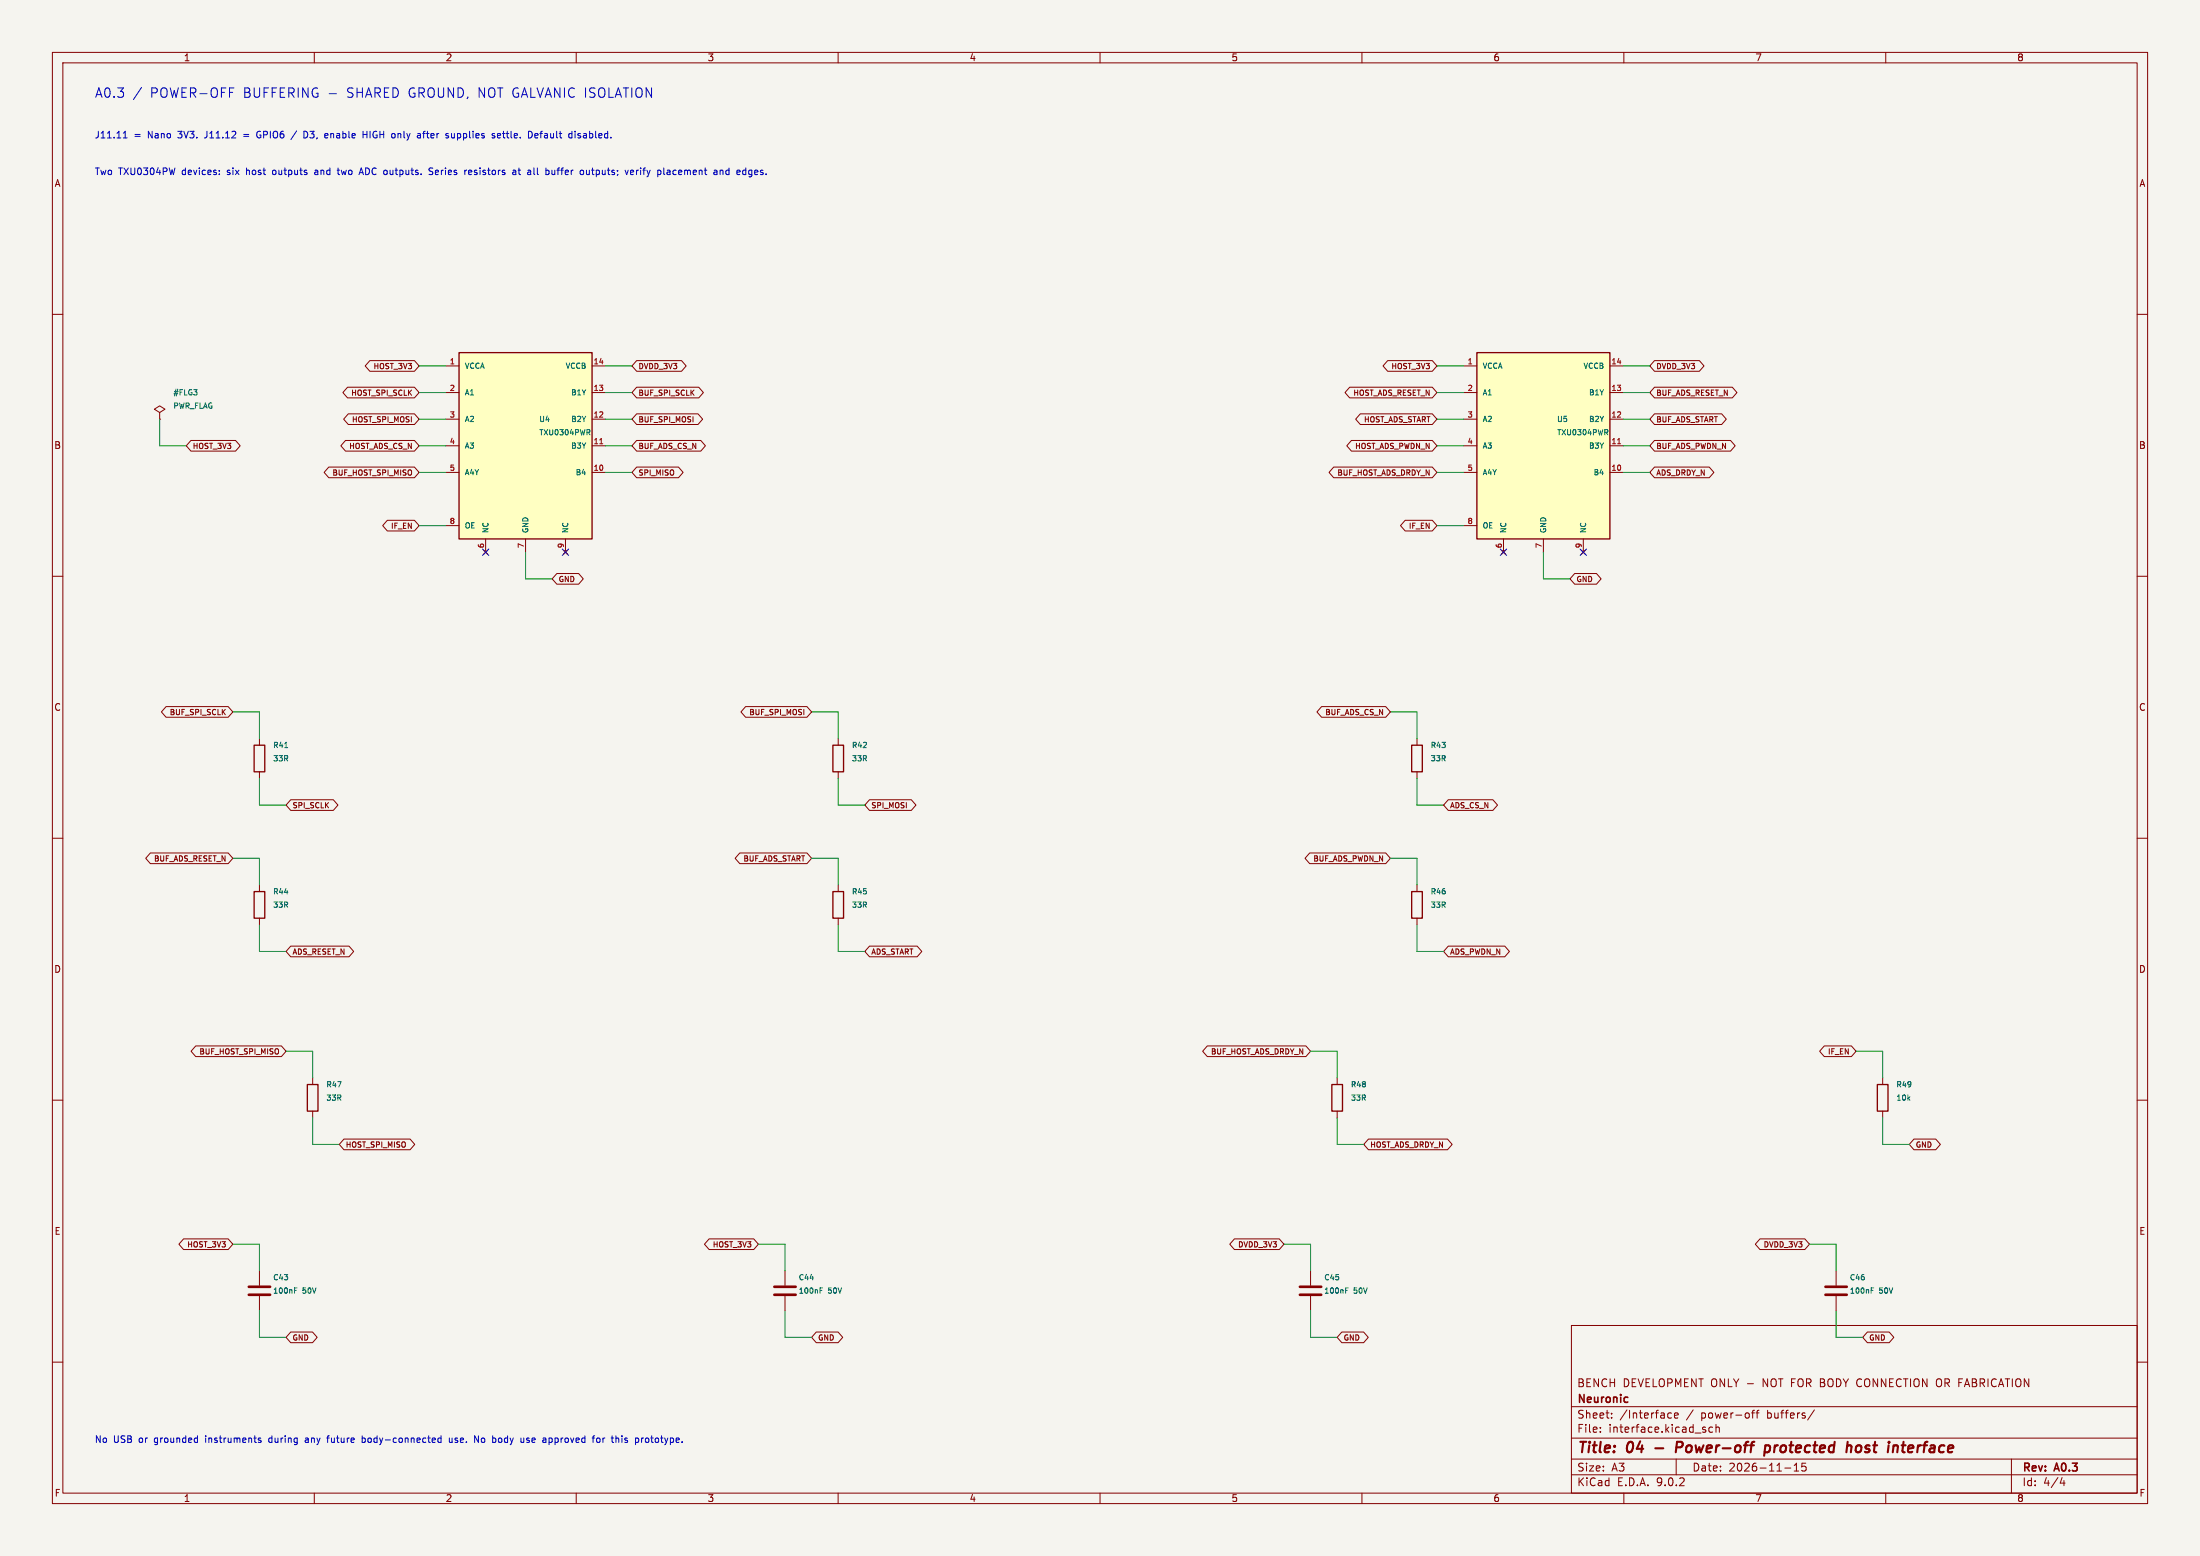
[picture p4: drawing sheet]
<svg xmlns="http://www.w3.org/2000/svg" width="420mm" height="297mm" viewBox="0 0 420 297" stroke-linecap="round" stroke-linejoin="round" font-family="sans-serif">
<path d="M0 0h420v297h-420z" fill="#f5f4ef" stroke="#f5f4ef" stroke-width=".19"/>
<g fill="none" stroke="#840000" stroke-width=".19">
<path d="M10 10h400v277h-400zM12 12h396v273h-396zM60 10v2M110 10v2M160 10v2M210 10v2M260 10v2M310 10v2M360 10v2M10 60h2M408 60h2M10 110h2"/>
<path d="M408 110h2M10 160h2M408 160h2M160 168.9v1.3M160 175.3v1.2M10 210h2M359.4 205.7v1.3M359.4 212.1v1.3M408 210h2M149.9 242.6v2.8M149.9 247.4v2.8M300 253h108v32h-108z"/>
<path d="M10 260h2M300 278.5h108M300 274.5h108M300 268.5h108M305.5 273.2v.2M305.5 272.5v.1M307.7 270.5v.2M307.7 269.8v.1M318.5 270.6h.6M318.5 269.8h.6M319.7 270.2l.7-.2-.1-.2-.4-.1-.2 .2v.7h.6M320 278.5v3"/>
<path d="M325.4 272.9l.3 .2-.3 .3M325.4 272.4l.2 .1M326.9 272.5l-.4-.1-.3 .3 .2 .6h.5M327.6 272.5l.2-.1 .4 .1v.9M327.6 271.9v1.5M334.4 269.7h.5M334.9 269.2l-.3 .2v1.3M335.2 269.7h.6M335.8 269.2l-.4 .2v1.3M342.5 279.7l.4-.4v1.5M344 279.3l-.1 .7 .3-.1h.5l.1 .6-.3 .3-.6-.2M346.4 269.1l-1.3 1.9"/>
<path d="M384 278.5v6.5M408 260h2M60 285v2M110 285v2M160 285v2M210 285v2M260 285v2M300 281.5h108M310 285v2M340.7 280.2h1.2M342.5 280.8h.9M360 285v2"/>
<path d="M393.7 282l-.4 1.1h.9M394 282.6v1"/>
</g>
<path d="M316 276.4h1.5M320.9 275.2h-.7l-.3 2M321 276.2l-1 .1M337 276h.8l.1 .3v.5a.66 .66 0 0 1-1 .3M337 275.9l-.2 2M353.2 275.9l.3 .3-.2 1M355 275.9a.62 .62 0 0 0-.7 .4v.7a.52 .52 0 0 0 .8 .1M363 275.9h.8M363.4 275.2l-.2 1.7 .1 .2 .3 .1" fill="none" stroke="#840000" stroke-width=".4"/>
<path d="M310.6 266.7l.2 .1M310.8 267.6l-.2 .1" fill="none" stroke="#840000" stroke-width=".3"/>
<path d="M147.8 245.6h4.1M147.8 247.1h4.1" fill="none" stroke="#840000" stroke-width=".51"/>
<path d="M156.6 246.3h.3M156.6 245.8h.4" fill="none" stroke="#006464" stroke-width=".19"/>
<path d="M159 170.2h2v5.1h-2zM358.4 207h2v5.1h-2z" fill="none" stroke="#840000" stroke-width=".25"/>
<path d="M87.6 67.3h25.4v35.6h-25.4z" fill="#ffffc2"/>
<path d="M87.6 67.3h25.4v35.6h-25.4zM48.5 142.2h2v5.1h-2zM269.5 142.2h2v5.1h-2zM269.5 170.2h2v5.1h-2z" fill="none" stroke="#840000" stroke-width=".25"/>
<g fill="none" stroke="#840000" stroke-width=".19">
<path d="M30.5 78.7l1-.6-1-.6-1 .6 1 .6v1.3M85.1 69.9h2.5M85.1 74.9h2.5M113 69.9h2.6M113 74.9h2.6M30.5 80h.1M85.1 80h2.5M85.1 85.1h2.5M85.1 90.2h2.5M113 80h2.6M113 85.1h2.6M113 90.2h2.6"/>
<path d="M85.1 100.3h2.5M92.3 105l.8 .8M92.7 102.9v2.5M93.1 105l-.8 .8M100.3 102.9v2.5M107.6 105l.7 .8M107.9 102.9v2.5M108.3 105l-.7 .8M49.5 141v1.2M49.5 147.3v1.3M270.5 141v1.2M270.5 147.3v1.3"/>
<path d="M270.5 168.9v1.3M270.5 175.3v1.2M49.5 242.6v2.8M49.5 247.4v2.8M350.5 242.6v2.8M350.5 247.4v2.8"/>
</g>
<path d="M114.5 84.7h.6" fill="none" stroke="#a90000" stroke-width=".19"/>
<path d="M112.3 82.5l.3 .5M112.5 82l.1 .2-.1 .3M54.3 142.7h.6M56.2 246.3h.4M56.2 245.8h.5M357.2 246.3h.4M357.2 245.8h.5" fill="none" stroke="#006464" stroke-width=".19"/>
<path d="M47.5 245.6h4.1M47.5 247.1h4.1M348.5 245.6h4.1M348.5 247.1h4.1" fill="none" stroke="#840000" stroke-width=".51"/>
<path d="M281.9 67.3h25.4v35.6h-25.4z" fill="#ffffc2"/>
<path d="M281.9 67.3h25.4v35.6h-25.4zM159 142.2h2v5.1h-2zM48.5 170.2h2v5.1h-2zM58.7 207h2v5.1h-2zM254.3 207h2v5.1h-2z" fill="none" stroke="#840000" stroke-width=".25"/>
<g fill="none" stroke="#840000" stroke-width=".19">
<path d="M66.3 73.9h12.8l.9 1-.9 1h-12.8l-.8-1zM66.5 79h12.6l.9 1-.9 1h-12.6l-.9-1zM70.6 68.8h8.5l.9 1.1-.9 1h-8.5l-.9-1zM121.5 68.8h8.6l.9 1.1-.9 1h-8.6l-.9-1zM121.5 79h11.7l.9 1-.9 1h-11.7l-.9-1zM121.5 73.9h11.9l.9 1-.9 1h-11.9l-.9-1zM257.7 73.9h15.7l.9 1-.9 1h-15.7l-.9-1zM259.7 79h13.7l.9 1-.9 1h-13.7l-.9-1zM264.9 68.8h8.5l.9 1.1-.9 1h-8.5l-.9-1zM279.4 69.9h2.5M279.4 74.9h2.5M307.3 69.9h2.6"/>
<path d="M307.3 74.9h2.6M315.8 79h12.9l.9 1-.9 1h-12.9l-.8-1zM315.8 73.9h14.9l.9 1-.9 1h-14.9l-.8-1zM315.8 68.8h8.6l.9 1.1-.9 1h-8.6l-.8-1zM36.4 84.1h8.6l.9 1-.9 1h-8.6l-.8-1zM62.8 89.2h16.3l.9 1-.9 1h-16.3l-.9-1zM66 84.1h13.1l.9 1-.9 1h-13.1l-.9-1zM73.9 99.3h5.2l.9 1-.9 1h-5.2l-.8-1zM121.5 89.2h8l.9 1-.9 1h-8l-.9-1zM121.5 84.1h12.3l.9 1-.9 1h-12.3l-.9-1zM254.6 89.2h18.8l.9 1-.9 1h-18.8l-.9-1zM258 84.1h15.4l.9 1-.9 1h-15.4l-.9-1z"/>
<path d="M268.3 99.3h5.1l.9 1-.9 1h-5.1l-.9-1zM279.4 80h2.5M279.4 85.1h2.5M279.4 90.2h2.5M307.3 80h2.6M307.3 85.1h2.6M307.3 90.2h2.6M315.8 84.1h14.6l.9 1-.9 1h-14.6l-.8-1zM315.8 89.2h10.5l.9 1-.9 1h-10.5l-.8-1zM106.3 109.5h4.2l.9 1-.9 1h-4.2l-.9-1zM279.4 100.3h2.5M286.6 105l.8 .8"/>
<path d="M287 102.9v2.5M287.4 105l-.8 .8M294.6 102.9v2.5M300.6 109.5h4.2l.9 1-.9 1h-4.2l-.9-1zM301.9 105l.7 .8M302.3 102.9v2.5M302.6 105l-.7 .8M31.7 134.9h11.9l.8 1-.8 1h-11.9l-.9-1zM142.3 134.9h11.8l.8 1-.8 1h-11.8l-.8-1zM252.3 134.9h12.2l.9 1-.9 1h-12.2l-.9-1zM55.5 152.7h8.1l.9 1-.9 1h-8.1l-.9-1zM160 141v1.2"/>
<path d="M160 147.3v1.3M166 152.7h8l.9 1-.9 1h-8l-.9-1zM276.5 152.7h8.5l.9 1-.9 1h-8.5l-.9-1zM28.7 162.8h14.9l.8 1-.8 1h-14.9l-.9-1zM49.5 168.9v1.3M49.5 175.3v1.2M141.2 162.8h12.9l.8 1-.8 1h-12.9l-.9-1zM250 162.8h14.5l.9 1-.9 1h-14.5l-.9-1zM37.4 199.6h16.3l.9 1.1-.9 1h-16.3l-.9-1zM55.5 180.6h11.1l.9 1-.9 1h-11.1l-.9-1zM166 180.6h9.1l.9 1-.9 1h-9.1l-.9-1zM230.5 199.6h18.8l.9 1.1-.9 1h-18.8l-.9-1z"/>
<path d="M276.5 180.6h10.8l.9 1-.9 1h-10.8l-.9-1zM348.3 199.6h5.1l.9 1.1-.9 1h-5.1l-.9-1zM59.7 205.7v1.3M59.7 212.1v1.3M65.7 217.4h12.6l.9 1-.9 1.1h-12.6l-.9-1.1zM255.3 205.7v1.3M255.3 212.1v1.3M261.2 217.4h15.1l.9 1-.9 1.1h-15.1l-.9-1.1zM365.4 217.4h4.1l.9 1-.9 1.1h-4.1l-.9-1.1zM35 236.5h8.6l.8 1-.8 1h-8.6l-.8-1zM135.4 236.5h8.5l.9 1-.9 1h-8.5l-.9-1zM235.7 236.5h8.5l.9 1-.9 1h-8.5l-.9-1z"/>
<path d="M336 236.5h8.6l.8 1-.8 1h-8.6l-.9-1zM55.5 254.3h4.2l.9 1-.9 1h-4.2l-.9-1zM155.8 254.3h4.2l.9 1-.9 1h-4.2l-.9-1zM250.2 242.6v2.8M250.2 247.4v2.8M256.2 254.3h4.1l.9 1-.9 1h-4.1l-.9-1zM356.5 254.3h4.2l.8 1-.8 1h-4.2l-.9-1z"/>
</g>
<path d="M308.8 84.7h.6" fill="none" stroke="#a90000" stroke-width=".19"/>
<path d="M306.6 82.5l.3 .5M306.8 82l.1 .2-.1 .3M256.9 246.3h.3M256.9 245.8h.5" fill="none" stroke="#006464" stroke-width=".19"/>
<path d="M248.2 245.6h4M248.2 247.1h4" fill="none" stroke="#840000" stroke-width=".51"/>
<g fill="none" stroke="#009600" stroke-width=".19">
<path d="M80 74.9h5.1M80 69.9h5.1M115.6 74.9h5M115.6 69.9h5M274.3 74.9h5.1M274.3 69.9h5.1M309.9 74.9h5.1M309.9 69.9h5.1M30.5 80v5.1h5.1M80 85.1h5.1M80 90.2h5.1M80 80h5.1"/>
<path d="M115.6 85.1h5M115.6 90.2h5M115.6 80h5M274.3 85.1h5.1M274.3 90.2h5.1M274.3 80h5.1M309.9 85.1h5.1M309.9 90.2h5.1M309.9 80h5.1M80 100.3h5.1M100.3 105.4v5.1h5.1M274.3 100.3h5.1"/>
<path d="M294.6 105.4v5.1h5.1M44.4 135.9h5.1v5.1M154.9 135.9h5.1v5.1M265.4 135.9h5.1v5.1M49.5 148.6v5.1h5.1M160 148.6v5.1h5.1M270.5 148.6v5.1h5.1M44.4 163.8h5.1v5.1M49.5 176.5v5.1h5.1M154.9 163.8h5.1v5.1M160 176.5v5.1h5.1M265.4 163.8h5.1v5.1"/>
<path d="M270.5 176.5v5.1h5.1M54.6 200.7h5.1v5M59.7 213.4v5h5.1M250.2 200.7h5.1v5M255.3 213.4v5h5M354.3 200.7h5.1v5M359.4 213.4v5h5.1M44.4 237.5h5.1v5.1M144.8 237.5h5.1v5.1M245.1 237.5h5.1v5.1M345.4 237.5h5.1v5.1M49.5 250.2v5.1h5.1"/>
<path d="M149.9 250.2v5.1h5M250.2 250.2v5.1h5.1M350.5 250.2v5.1h5.1"/>
</g>
<path d="M92.1 104.8l1.2 1.2M93.3 104.8l-1.2 1.2M107.3 104.8l1.3 1.2M108.6 104.8l-1.3 1.2M286.4 104.8l1.2 1.2M287.6 104.8l-1.2 1.2M301.7 104.8l1.2 1.2M302.9 104.8l-1.2 1.2" fill="none" stroke="#000084" stroke-width=".19"/>
<g fill="none" stroke="#0000c2" stroke-width=".19">
<path d="M27 16.7l-1.5 2.3M23.5 26.3h.8M23.5 25.4l.4-.3v1.2M41.9 33.2v.1M41.9 32.5v.2M46.5 25.7h1M46.5 26h1M49.4 25.1a.68 .68 0 0 0-.4 .6 .68 .68 0 0 0 .4 .6M52.1 32.5l-.1 .2 .1 .6M56.6 25l-1.1 1.6M58 25.1a.64 .64 0 0 1 .7 .6 .64 .64 0 0 1-.7 .6zM60.5 32.5h-.4"/>
<path d="M60.6 32.8h-.3l-.2 .2v.3h.5M62.4 25.5l.2 .3-.6 .1M62.5 26.3h-.1M64.4 32.5h.4M64.5 32.1v1l.3 .2M68.5 33.3l.5-1.2 .4 1.2M68.7 33h.6M69.3 25.7h.7M70 25.1v1.2M76 25.5v.8M76.2 25.5l-.2 .1M80.7 25.5h.5"/>
<path d="M81.2 25.1l-.3 .1v1.1M82.6 32.1h-.5l-.1 .1v.3l.5 .3 .1 .3-.2 .2h-.5M86.2 25.5l.1 .8h.3l.1-.1M86.7 25.5v.8M89.5 32.9l.6-.1-.1-.3h-.4l-.1 .2v.6h.5M94.4 26v.3M95 25.9l.6-.1-.1-.3h-.4l-.1 .2v.6h.5M97.9 32.5h.5l.1 .8M98.5 32.8h-.5l-.1 .2 .1 .3h.5M98.9 32.5h.5M99.1 32.1v1l.3 .2M102 33.3h.1"/>
<path d="M102.1 25.9l.6-.1-.1-.3h-.3l-.2 .2 .1 .6h.4M105.4 32.5v.8h.3l.2-.1M105.9 32.5v.8M109.8 25.1v.1M109.8 25.5v.8M110.8 25.5h-.3l-.2 .2 .1 .1 .4 .2v.3h-.5M112 32.5v.8h.3l.2-.1M112.5 32.5v.8M120.4 32.9l.6-.1-.1-.3h-.4l-.1 .2v.6h.5M121.5 32.5v.8M121.8 32.5l-.3 .2M127.4 32.5h.5v.8"/>
<path d="M127.9 32.8h-.4l-.2 .2 .2 .3h.4M137.5 32.6l.2-.1h.3v.8M137.5 32.5v.8M139.1 32.5h-.4l-.1 .2v.5l.5 .1M143 32.5h.5M143 33.3h.5M143.5 32.5v1l-.2 .3-.3-.1M49.4 274.8l.4 .2v.1l-.1 .2h-.4M49.4 274.5h.4M51.4 274.5l-.1 .2 .1 .6M58.7 274.5h-.4M58.7 274.8h-.3l-.1 .2v.3h.4"/>
<path d="M62.4 274.5h.5M62.9 274.1l-.4 .1M69.1 274.5h.4l.2 .2-.1 .6h-.5M69.1 274.1v1.2M84.2 274.5h-.4l-.2 .2 .1 .6h.5M84.2 274.1v1.2M85.8 274.5v.8h.3l.2-.1M86.3 274.5v.8M90.6 274.1l.7 1.2v-1.2M95.4 274.5l-.3 .2v.4l.3 .2M100.5 275.3h.5M101 274.5h-.3l-.2 .2 .1 .1 .4 .2"/>
<path d="M104.8 274.5h.4l.2 .1M105.4 275.2l-.2 .1h-.4M114 274.6l.1-.1 .4 .1 .1 .5-.2 .2h-.3l-.1-.1zM118.7 274.1v.1M118.7 274.5v.8M122.7 274.5h.1M123.8 274.5h-.4l-.2 .2 .1 .5 .1 .1h.4"/>
</g>
<g font-size="2.8" fill="#840000">
<text x="301" y="277.9">Title:</text>
<text x="310.6" y="277.9">04</text>
<text x="321.6" y="277.9">Power-off</text>
<text x="339.3" y="277.9">protected</text>
<text x="355.8" y="277.9">host</text>
<text x="364.5" y="277.9">interface</text>
</g>
<g font-size="2.5" fill="#0000c2">
<text x="18" y="18.9">A0.3</text>
<text x="28.7" y="18.9">POWER-OFF</text>
<text x="46.5" y="18.9">BUFFERING -</text>
<text x="66.4" y="18.9">SHARED GROUND, NOT GALVANIC ISOLATION</text>
</g>
<g font-size="2.1" fill="#840000">
<text x="301" y="268.2">Neuronic</text>
<text x="301" y="265">BENCH</text>
<text x="309.8" y="265">DEVELOPMENT ONLY -</text>
<text x="336.8" y="265">NOT FOR BODY CONNECTION OR FABRICATION</text>
<text x="301" y="273.7">File:</text>
<text x="301" y="271">Sheet:</text>
<text x="307.1" y="273.7">interface.kicad_sch</text>
<text x="309.2" y="271">/Interface</text>
<text x="322" y="271">/</text>
<text x="324.9" y="271">power-off</text>
<text x="337.6" y="271">buffers/</text>
<text x="301" y="281.1">Size:</text>
<text x="307.6" y="281.1">A3</text>
<text x="323" y="281.1">Date:</text>
<text x="330" y="281.1">2026-11-15</text>
<text x="386" y="281.3">Rev:</text>
<text x="392.4" y="281.3">A0.3</text>
<text x="301" y="283.9">KiCad</text>
<text x="308.7" y="283.9">E.D.A.</text>
<text x="316.3" y="283.9">9.0.2</text>
<text x="386" y="283.9">Id:</text>
<text x="390.1" y="283.9">4/4</text>
</g>
<g font-size="1.8" fill="#840000">
<text x="35" y="11.9">1</text>
<text x="85" y="11.9">2</text>
<text x="135" y="11.9">3</text>
<text x="185" y="11.9">4</text>
<text x="235" y="11.9">5</text>
<text x="285" y="11.9">6</text>
<text x="335" y="11.9">7</text>
<text x="385" y="11.9">8</text>
<text x="10.3" y="35.9">A</text>
<text x="408.3" y="35.9">A</text>
<text x="10.3" y="85.9">B</text>
<text x="408.2" y="85.9">B</text>
<text x="10.3" y="135.9">C</text>
<text x="408.2" y="135.9">C</text>
<text x="10.3" y="185.9">D</text>
<text x="408.2" y="185.9">D</text>
<text x="10.3" y="235.9">E</text>
<text x="408.3" y="235.9">E</text>
<text x="10.3" y="285.9">F</text>
<text x="35" y="286.9">1</text>
<text x="85" y="286.9">2</text>
<text x="135" y="286.9">3</text>
<text x="185" y="286.9">4</text>
<text x="235" y="286.9">5</text>
<text x="285" y="286.9">6</text>
<text x="335" y="286.9">7</text>
<text x="385" y="286.9">8</text>
<text x="408.3" y="285.9">F</text>
</g>
<g font-size="1.8" fill="#0000c2">
<text x="18" y="26.6">J11.11</text>
<text x="25.6" y="26.6">=</text>
<text x="28.3" y="26.6">Nano</text>
<text x="34.3" y="26.6">3V3.</text>
<text x="39.6" y="26.6">J11.12</text>
<text x="49.9" y="26.6">GPIO6</text>
<text x="59.2" y="26.6">D3,</text>
<text x="63.5" y="26.6">enable</text>
<text x="71" y="26.6">HIGH</text>
<text x="76.7" y="26.6">only</text>
<text x="81.8" y="26.6">after</text>
<text x="87.4" y="26.6">supplies</text>
<text x="96.4" y="26.6">settle.</text>
<text x="103.5" y="26.6">Default</text>
<text x="111.5" y="26.6">disabled.</text>
<text x="18" y="33.6">Two</text>
<text x="22.6" y="33.6">TXU0304PW</text>
<text x="34.9" y="33.6">devices:</text>
<text x="43.6" y="33.6">six</text>
<text x="47.5" y="33.6">host</text>
<text x="52.7" y="33.6">outputs</text>
<text x="60.9" y="33.6">and</text>
<text x="65.6" y="33.6">two</text>
<text x="69.9" y="33.6">ADC outputs.</text>
<text x="83.6" y="33.6">Series</text>
<text x="90.6" y="33.6">resistors</text>
<text x="100" y="33.6">at</text>
<text x="103" y="33.6">all</text>
<text x="106.7" y="33.6">buffer</text>
<text x="113.5" y="33.6">outputs;</text>
<text x="122.3" y="33.6">verify</text>
<text x="128.6" y="33.6">placement</text>
<text x="139.6" y="33.6">and</text>
<text x="144.2" y="33.6">edges.</text>
<text x="18" y="275.6">No</text>
<text x="21.7" y="275.6">USB</text>
<text x="26.6" y="275.6">or</text>
<text x="29.7" y="275.6">grounded</text>
<text x="39.7" y="275.6">instruments</text>
<text x="52" y="275.6">during</text>
<text x="59.1" y="275.6">any</text>
<text x="63.6" y="275.6">future</text>
<text x="70.4" y="275.6">body-connected</text>
<text x="87.2" y="275.6">use.</text>
<text x="92.2" y="275.6">No</text>
<text x="95.9" y="275.6">body</text>
<text x="101.5" y="275.6">use</text>
<text x="105.9" y="275.6">approved</text>
<text x="115.7" y="275.6">for</text>
<text x="119.5" y="275.6">this</text>
<text x="124.2" y="275.6">prototype.</text>
</g>
<g font-size="1.4" fill="#840000">
<text x="71.2" y="70.7">HOST_3V3</text>
<text x="121.8" y="70.7">DVDD_3V3</text>
<text x="265.5" y="70.7">HOST_3V3</text>
<text x="316.1" y="70.7">DVDD_3V3</text>
<text x="66.9" y="75.7">HOST_SPI_SCLK</text>
<text x="121.8" y="75.7">BUF_SPI_SCLK</text>
<text x="258.2" y="75.7">HOST_ADS_RESET_N</text>
<text x="316.1" y="75.7">BUF_ADS_RESET_N</text>
<text x="67" y="80.8">HOST_SPI_MOSI</text>
<text x="121.8" y="80.8">BUF_SPI_MOSI</text>
<text x="260.2" y="80.8">HOST_ADS_START</text>
<text x="316.1" y="80.8">BUF_ADS_START</text>
<text x="36.7" y="85.9">HOST_3V3</text>
<text x="66.5" y="85.9">HOST_ADS_CS_N</text>
<text x="121.8" y="85.9">BUF_ADS_CS_N</text>
<text x="258.6" y="85.9">HOST_ADS_PWDN_N</text>
<text x="316.1" y="85.9">BUF_ADS_PWDN_N</text>
<text x="63.3" y="91">BUF_HOST_SPI_MISO</text>
<text x="121.8" y="91">SPI_MISO</text>
<text x="255.2" y="91">BUF_HOST_ADS_DRDY_N</text>
<text x="316.1" y="91">ADS_DRDY_N</text>
<text x="74.5" y="101.1">IF_EN</text>
<text x="268.8" y="101.1">IF_EN</text>
<text x="106.6" y="111.3">GND</text>
<text x="300.9" y="111.3">GND</text>
<text x="32.3" y="136.7">BUF_SPI_SCLK</text>
<text x="142.9" y="136.7">BUF_SPI_MOSI</text>
<text x="252.9" y="136.7">BUF_ADS_CS_N</text>
<text x="55.8" y="154.5">SPI_SCLK</text>
<text x="166.2" y="154.5">SPI_MOSI</text>
<text x="276.7" y="154.5">ADS_CS_N</text>
<text x="29.3" y="164.6">BUF_ADS_RESET_N</text>
<text x="141.8" y="164.6">BUF_ADS_START</text>
<text x="250.6" y="164.6">BUF_ADS_PWDN_N</text>
<text x="55.8" y="182.4">ADS_RESET_N</text>
<text x="166.2" y="182.4">ADS_START</text>
<text x="276.7" y="182.4">ADS_PWDN_N</text>
<text x="37.9" y="201.5">BUF_HOST_SPI_MISO</text>
<text x="231" y="201.5">BUF_HOST_ADS_DRDY_N</text>
<text x="348.8" y="201.5">IF_EN</text>
<text x="65.9" y="219.2">HOST_SPI_MISO</text>
<text x="261.5" y="219.2">HOST_ADS_DRDY_N</text>
<text x="365.6" y="219.2">GND</text>
<text x="35.6" y="238.3">HOST_3V3</text>
<text x="135.9" y="238.3">HOST_3V3</text>
<text x="236.2" y="238.3">DVDD_3V3</text>
<text x="336.5" y="238.3">DVDD_3V3</text>
<text x="55.8" y="256.1">GND</text>
<text x="156.1" y="256.1">GND</text>
<text x="256.4" y="256.1">GND</text>
<text x="356.7" y="256.1">GND</text>
</g>
<g font-size="1.4" fill="#a90000">
<text x="85.7" y="69.6">1</text>
<text x="113.2" y="69.6">14</text>
<text x="280.1" y="69.6">1</text>
<text x="307.5" y="69.6">14</text>
<text x="85.7" y="74.7">2</text>
<text x="113.2" y="74.7">13</text>
<text x="280.1" y="74.7">2</text>
<text x="307.5" y="74.7">13</text>
<text x="85.7" y="79.8">3</text>
<text x="113.2" y="79.8">12</text>
<text x="280.1" y="79.8">3</text>
<text x="307.5" y="79.8">12</text>
<text x="85.7" y="84.8">4</text>
<text x="85.7" y="89.9">5</text>
<text x="113.2" y="84.8">11</text>
<text x="113.2" y="89.9">10</text>
<text x="280.1" y="84.8">4</text>
<text x="280.1" y="89.9">5</text>
<text x="307.5" y="84.8">11</text>
<text x="307.5" y="89.9">10</text>
<text x="85.7" y="100.1">8</text>
<text x="280.1" y="100.1">8</text>
<text x="92.5" y="104.8" transform="rotate(-90 92.5 104.8)">6</text>
<text x="100.1" y="104.8" transform="rotate(-90 100.1 104.8)">7</text>
<text x="107.7" y="104.8" transform="rotate(-90 107.7 104.8)">9</text>
<text x="286.8" y="104.8" transform="rotate(-90 286.8 104.8)">6</text>
<text x="294.4" y="104.8" transform="rotate(-90 294.4 104.8)">7</text>
<text x="302" y="104.8" transform="rotate(-90 302 104.8)">9</text>
</g>
<g font-size="1.4" fill="#006464">
<text x="88.6" y="70.6">VCCA</text>
<text x="107.8" y="70.6">VCCB</text>
<text x="283" y="70.6">VCCA</text>
<text x="302.2" y="70.6">VCCB</text>
<text x="33" y="75.7">#FLG3</text>
<text x="88.6" y="75.7">A1</text>
<text x="108.9" y="75.7">B1Y</text>
<text x="283" y="75.7">A1</text>
<text x="303.2" y="75.7">B1Y</text>
<text x="33" y="78.2">PWR_FLAG</text>
<text x="88.6" y="80.7">A2</text>
<text x="102.8" y="80.7">U4</text>
<text x="102.8" y="83.3">TXU0304PWR</text>
<text x="108.9" y="80.7">B2Y</text>
<text x="283" y="80.7">A2</text>
<text x="297.1" y="80.7">U5</text>
<text x="297.1" y="83.3">TXU0304PWR</text>
<text x="303.2" y="80.7">B2Y</text>
<text x="88.6" y="85.8">A3</text>
<text x="108.9" y="85.8">B3Y</text>
<text x="283" y="85.8">A3</text>
<text x="303.2" y="85.8">B3Y</text>
<text x="88.6" y="90.9">A4Y</text>
<text x="109.8" y="90.9">B4</text>
<text x="283" y="90.9">A4Y</text>
<text x="304.1" y="90.9">B4</text>
<text x="88.6" y="101.1">OE</text>
<text x="93.4" y="101.9" transform="rotate(-90 93.4 101.9)">NC</text>
<text x="101.1" y="101.9" transform="rotate(-90 101.1 101.9)">GND</text>
<text x="108.7" y="101.9" transform="rotate(-90 108.7 101.9)">NC</text>
<text x="283" y="101.1">OE</text>
<text x="287.8" y="101.9" transform="rotate(-90 287.8 101.9)">NC</text>
<text x="295.4" y="101.9" transform="rotate(-90 295.4 101.9)">GND</text>
<text x="303" y="101.9" transform="rotate(-90 303 101.9)">NC</text>
<text x="52" y="143">R41</text>
<text x="162.5" y="143">R42</text>
<text x="273" y="143">R43</text>
<text x="52" y="145.5">33R</text>
<text x="162.5" y="145.5">33R</text>
<text x="273" y="145.5">33R</text>
<text x="52" y="170.9">R44</text>
<text x="52" y="173.5">33R</text>
<text x="162.5" y="170.9">R45</text>
<text x="162.5" y="173.5">33R</text>
<text x="273" y="170.9">R46</text>
<text x="273" y="173.5">33R</text>
<text x="62.2" y="207.7">R47</text>
<text x="257.8" y="207.7">R48</text>
<text x="361.9" y="207.7">R49</text>
<text x="62.2" y="210.3">33R</text>
<text x="257.8" y="210.3">33R</text>
<text x="361.9" y="210.3">10k</text>
<text x="52" y="244.6">C43</text>
<text x="152.4" y="244.6">C44</text>
<text x="252.7" y="244.6">C45</text>
<text x="353" y="244.6">C46</text>
<text x="52" y="247.1">100nF</text>
<text x="57.8" y="247.1">50V</text>
<text x="152.4" y="247.1">100nF</text>
<text x="158.1" y="247.1">50V</text>
<text x="252.7" y="247.1">100nF</text>
<text x="258.4" y="247.1">50V</text>
<text x="353" y="247.1">100nF</text>
<text x="358.7" y="247.1">50V</text>
</g>
</svg>
